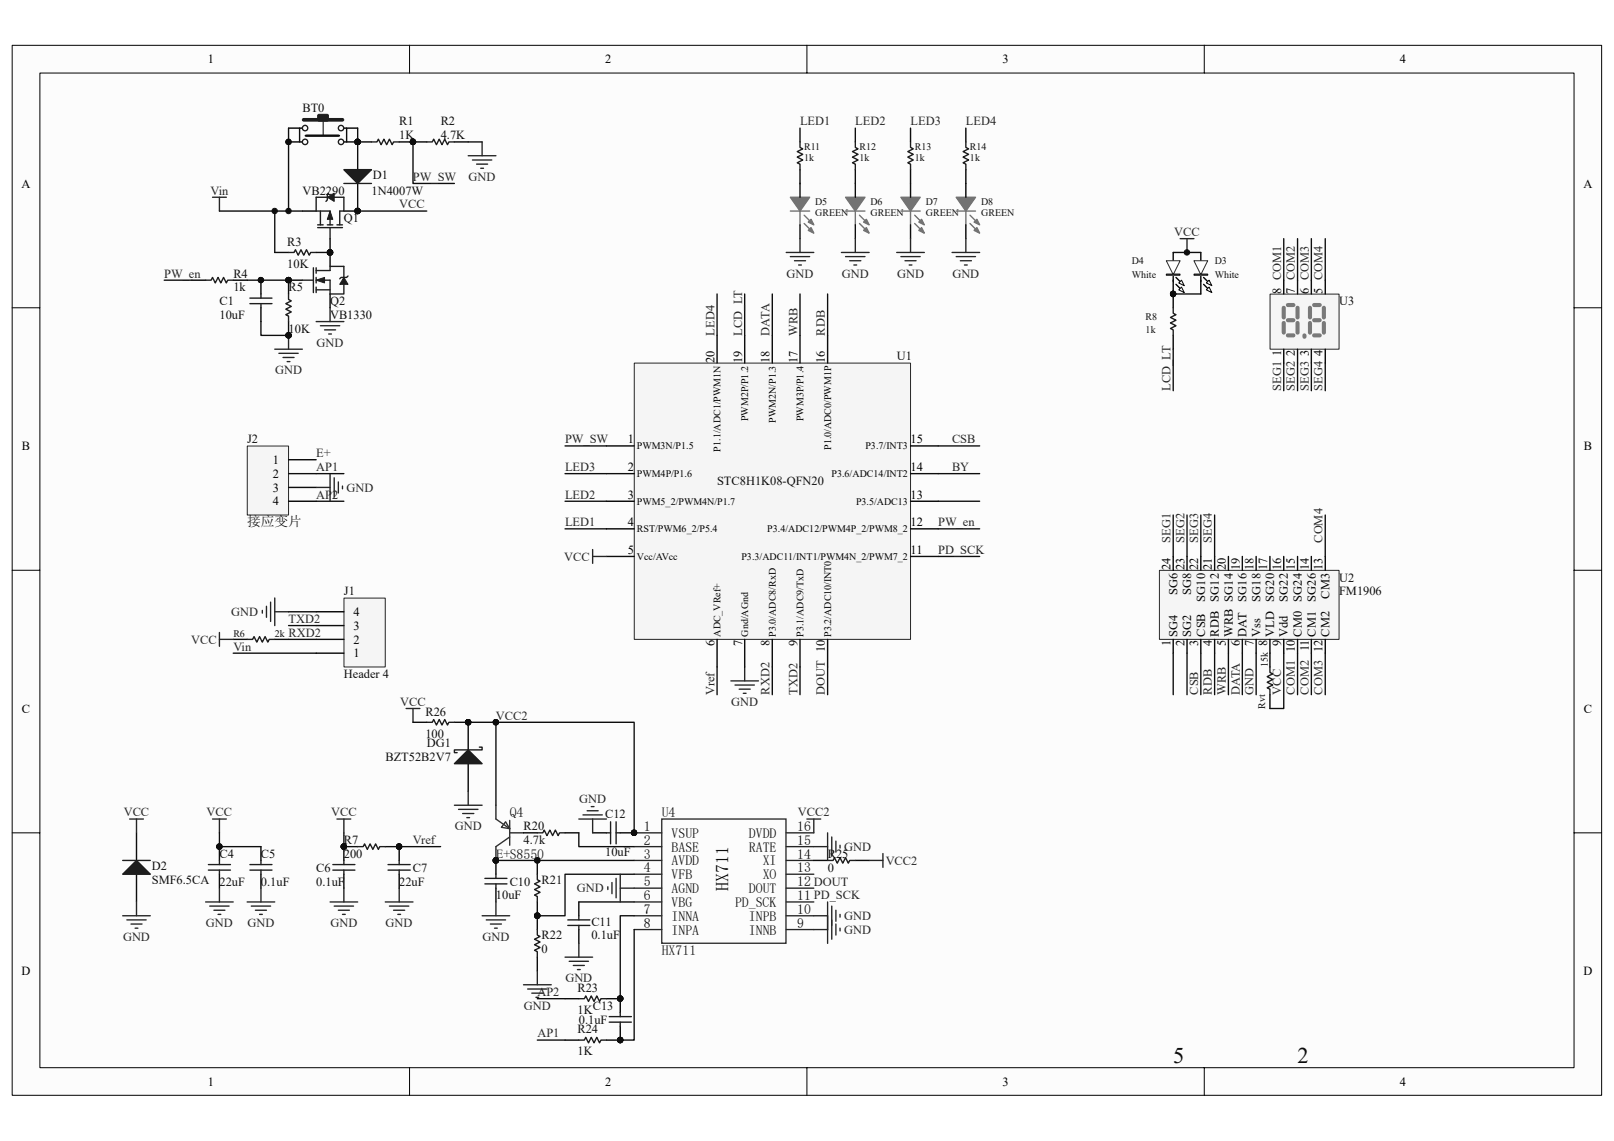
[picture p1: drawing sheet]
<svg xmlns="http://www.w3.org/2000/svg" width="297mm" height="210mm" viewBox="0 0 297 210" stroke-linecap="round" stroke-linejoin="round" font-family="sans-serif">
<path d="M2.3 8.4h292.5v193.2h-292.5z" fill="#fcfcfc"/>
<path d="M2.2 8.3h292.6v193.3h-292.6z" fill="none" stroke="#000" stroke-width=".18"/>
<path d="M7.4 13.5h282.3v183h-282.3z" fill="#fcfcfc"/>
<g fill="none" stroke="#000" stroke-width=".18">
<path d="M7.3 13.4h282.4v183.1h-282.4zM75.4 8.3v5.1M148.5 8.3v5.1M221.6 8.3v5.1M2.2 56.6h5.1M289.7 56.6h5.1M2.2 104.9h5.1M289.7 104.9h5.1M2.2 153.3h5.1M289.7 153.3h5.1M75.4 196.5v5.1M148.5 196.5v5.1"/>
<path d="M221.6 196.5v5.1"/>
</g>
<g fill="none" stroke="#262626" stroke-width=".25">
<path d="M134.5 125.3h5.1M135.3 126.1h3.5M136 126.8h2.1M136.8 127.6h.5M137.1 122.7v2.6M22.6 168.5h5.1M23.3 169.3h3.6M24.1 170.1h2M24.9 170.8h.5M25.1 166v2.5M37.8 166h5.1M38.6 166.8h3.6"/>
<path d="M39.4 167.5h2M40.1 168.3h.5M40.4 163.4v2.6M45.5 166h5.1M46.2 166.8h3.6M47 167.5h2M47.8 168.3h.5M48 163.4v2.6M60.7 166h5.1M61.5 166.8h3.6M62.3 167.5h2M63 168.3h.5"/>
<path d="M63.3 163.4v2.6M70.9 166h5.1M71.7 166.8h3.5M72.4 167.5h2.1M73.2 168.3h.5M73.5 163.4v2.6"/>
</g>
<path d="M25.1 153.3v5M40.4 155.8v2.5M48 155.8v2.5M65.8 155.8h-2.5v2.5M70.9 155.8h2.6v2.5M25.1 160.9v5.1M40.4 160.9v2.5M48 160.9v2.5M63.3 160.9v2.5M73.5 160.9v2.5" fill="none" stroke="#000" stroke-width=".25"/>
<g fill="#0e0e0e" stroke="#0e0e0e" stroke-width=".18">
<circle cx="63.3" cy="155.8" r=".5"/>
<circle cx="73.4" cy="155.8" r=".49"/>
<circle cx="40.4" cy="155.8" r=".49"/>
</g>
<g fill="none" stroke="#1c1c1c" stroke-width=".25">
<path d="M22.6 158.3h5.1M38.4 159.1h4M40.4 158.3v.8M46 159.1h4.1M48 158.3v.8M61.3 159.1h4M63.3 158.3v.8M65.8 155.8h1l.3-.5 .5 1 .5-1 .5 1 .5-1 .5 1 .3-.5h1M71.4 159.1h4.1M73.5 158.3v.8M38.4 160.1h4M40.4 160.1v.8"/>
<path d="M46 160.1h4.1M48 160.1v.8M61.3 160.1h4M63.3 160.1v.8M71.4 160.1h4.1M73.5 160.1v.8"/>
</g>
<path d="M104 82.1h7.6M104 97.3h7.6M132 122.7v5.1M142.1 122.7v5.1M147.2 122.7v5.1M152.3 122.7v5.1M63.3 153.3v2.5M73.5 155.8h7.6" fill="none" stroke="#0e0e0e" stroke-width=".25"/>
<path d="M22.6 160.9l2.5-2.6 2.6 2.6z" fill="#1c1c1c" stroke="#1c1c1c" stroke-width=".25"/>
<path d="M116.8 66.8h50.8v50.9h-50.8z" fill="#f5f5f5"/>
<path d="M116.7 66.8h50.9v50.9h-50.9z" fill="none" stroke="#262626" stroke-width=".18"/>
<g fill="none" stroke="#000" stroke-width=".25">
<path d="M132 61.7v5.1M137.1 61.7v5.1M142.1 61.7v5.1M147.2 61.7v5.1M152.3 61.7v5.1M111.6 82.1h5.1M111.6 87.2h5.1M111.6 92.2h5.1M111.6 97.3h5.1M167.6 82.1h5.1M167.6 87.2h5.1M167.6 92.2h5.1"/>
<path d="M167.6 97.3h5.1M42.9 117.7h2.6M50.6 117.7h2.5M111.6 102.4h5.1M132 117.7v5M137.1 117.7v5M142.1 117.7v5M147.2 117.7v5M152.3 117.7v5M167.6 102.4h5.1"/>
</g>
<path d="M132 54.1v7.6M137.1 54.1v7.6M142.1 54.1v7.6M147.2 54.1v7.6M152.3 54.1v7.6M104 87.2h7.6M104 92.2h7.6M53.1 112.6h5.1M53.1 115.1h5.1M53.1 117.7h5.1" fill="none" stroke="#0e0e0e" stroke-width=".25"/>
<path d="M48.3 112.3v.5M49 111.6v2M49.8 110.8v3.6M50.6 110v5.1M50.6 112.6h2.5M109.1 101.1v2.6M109.1 102.4h2.5" fill="none" stroke="#262626" stroke-width=".25"/>
<path d="M45.5 117.7h1l.3-.5 .5 1 .5-1 .5 1 .5-1 .5 1 .2-.5h1.1" fill="none" stroke="#1c1c1c" stroke-width=".25"/>
<path d="M213.4 105h33v12.7h-33z" fill="#f5f5f5"/>
<path d="M213.4 105h33v12.7h-33z" fill="none" stroke="#262626" stroke-width=".18"/>
<g fill="none" stroke="#000" stroke-width=".25">
<path d="M215.9 102.4v2.5M215.9 117.7v2.5M218.5 102.4v2.5M218.5 117.7v2.5M221 102.4v2.5M221 117.7v2.5M223.5 102.4v2.5M223.5 117.7v2.5M226.1 102.4v2.5M226.1 117.7v2.5M228.6 102.4v2.5M228.6 117.7v2.5"/>
<path d="M231.2 102.4v2.5M231.2 117.7v2.5M233.7 102.4v2.5M233.7 117.7v2.5M236.3 102.4v2.5M236.3 117.7v2.5M238.8 102.4v2.5M238.8 117.7v2.5M241.3 102.4v2.5M241.3 117.7v2.5M243.9 102.4v2.5M243.9 117.7v2.5"/>
</g>
<g fill="none" stroke="#0e0e0e" stroke-width=".25">
<path d="M236.3 43.9v7.7M238.8 43.9v7.7M241.3 43.9v7.7M243.9 43.9v7.7M236.3 66.8v5.1M238.8 66.8v5.1M241.3 66.8v5.1M243.9 66.8v5.1M215.9 94.8v7.6M218.5 94.8v7.6M243.9 94.8v7.6M215.9 120.2v7.6"/>
<path d="M218.5 120.2v7.6M238.8 120.2v7.6M241.3 120.2v7.6M243.9 120.2v7.6"/>
</g>
<path d="M233.8 54.1h12.6v10.2h-12.6z" fill="#f5f5f5"/>
<path d="M233.7 54.1h12.7v10.2h-12.7z" fill="none" stroke="#262626" stroke-width=".18"/>
<g fill="none" stroke="#000" stroke-width=".25">
<path d="M53.1 26.1h2.5M53.1 23.6h2.5M55.1 23.6v2.5M55.6 38.8h2.6M63.3 26.1h5.1M63.3 23.6h2.5M63.8 23.6v2.5M65.8 33.8v5h-2.5M65.8 26.1v5.1M73.5 26.1h5M83.6 26.1h2.6M35.3 51.6h2.5"/>
<path d="M42.9 51.6h2.6M48 51.6v2.5M48 56.6v2.6M50.6 46.5h2.5M53.1 59.2v2.5M55.6 51.6h-2.5v2.5M58.2 46.5h2.5M60.7 43.9v5.1M60.7 54.1v2.5M221 46.5v2.5M221 51.6v2.5M221.5 52.3l.8 .8"/>
<path d="M236.3 51.6v2.5M238.8 51.6v2.5M241.3 51.6v2.5M243.9 51.6v2.5M236.3 64.3v2.5M238.8 64.3v2.5M241.3 64.3v2.5M243.9 64.3v2.5M233.7 120.2v2.5M233.7 127.8v2.6"/>
</g>
<g fill="none" stroke="#7a7a7a" stroke-width=".76">
<path d="M236.3 56.6v1.8M236.3 59.4v1.8M237 58.9h1M237 56.1h1M238.8 56.6v1.8M238.8 59.4v1.8M241.1 56.6v1.8M241.1 59.4v1.8M241.8 58.9h1.1M241.8 56.1h1.1M243.6 56.6v1.8M243.6 59.4v1.8"/>
<path d="M237 61.7h1M240.1 61.7v.3M241.8 61.7h1.1"/>
</g>
<g fill="none" stroke="#1c1c1c" stroke-width=".25">
<path d="M59 38.8v2.6M60.2 36.3h-2v2.5h2.5v2.6M60.5 35.5l-.3 .3v1l-.2 .3M61.5 36.3h1.8v2.5h-.8v2.6M63.3 33.8h5.1M68.4 26.1h1l.2-.5 .5 1 .6-1 .5 1 .5-1 .5 1 .2-.5h1.1M78.5 26.1h1.1l.2-.5 .5 1 .5-1 .5 1 .5-1 .6 1 .2-.5h1M37.8 51.6h1.1l.2-.5 .5 1 .5-1 .5 1 .5-1 .6 1 .2-.5h1M46 54.9h4.1M46 55.9h4.1M48 54.1v.8M48 55.9v.7"/>
<path d="M53.1 46.5h1l.3-.5 .5 1 .5-1 .5 1 .5-1 .5 1 .3-.5h1M53.1 54.1v1l.5 .3-1 .5 1 .5-1 .5 1 .5-1 .5 .5 .3v1M55.6 51.6h2.1M57.7 49.3v4.5M58.2 49.8h2.5v-.8h2.6v2.1M58.2 51.6h2.5v2.5h2.6v-1.8M58.2 53.3h2.5M58.2 49.3v1M58.2 51.1v1M58.2 52.8v1M58.5 41.9h4.5M58.5 41.4h1"/>
<path d="M60.2 41.4h1.1M60.7 41.9v2M62 41.4h1M64 50.8l-.2 .3h-1l-.3 .2M233.7 122.7v1.1l.5 .2-1 .5 1 .6-1 .5 1 .5-1 .5 .5 .2v1"/>
<circle cx="56.1" cy="26.1" r=".49"/>
<circle cx="56.1" cy="23.6" r=".49"/>
<circle cx="62.8" cy="23.6" r=".5"/>
<circle cx="62.8" cy="26.1" r=".5"/>
</g>
<g fill="none" stroke="#0e0e0e" stroke-width=".25">
<path d="M40.4 38.8h15.2M50.6 38.8v7.7M53.1 23.6v15.2M65.8 38.8h12.7M65.8 23.6v2.5M76 26.1v7.7h7.6M30.2 51.6h5.1M45.5 51.6h7.6M48 59.2v2.5h5.1M42.9 120.2h15.3M221 120.2v7.6M223.5 120.2v7.6"/>
<path d="M226.1 120.2v7.6M228.6 120.2v7.6M231.2 120.2v7.6M236.3 120.2v10.2h-2.6"/>
</g>
<g fill="#0e0e0e" stroke="#0e0e0e" stroke-width=".18">
<circle cx="76" cy="26.1" r=".5"/>
<circle cx="65.8" cy="26.1" r=".5"/>
<circle cx="65.8" cy="38.8" r=".5"/>
<circle cx="60.7" cy="46.5" r=".5"/>
<circle cx="53.1" cy="51.5" r=".49"/>
<circle cx="53.1" cy="61.7" r=".49"/>
<circle cx="50.6" cy="38.8" r=".5"/>
<circle cx="48" cy="51.5" r=".5"/>
<circle cx="53.1" cy="26.1" r=".49"/>
<circle cx="53.1" cy="38.8" r=".49"/>
</g>
<g fill="none" stroke="#262626" stroke-width=".25">
<path d="M39.1 36.3h2.6M40.4 36.3v2.5M86.2 28.7h5.1M86.9 29.4h3.6M87.7 30.2h2M88.5 31h.5M88.7 26.1v2.6M58.2 59.2h5.1M59 59.9h3.5M60.7 56.6v2.6M50.6 64.3h5M51.3 65h3.6"/>
<path d="M52.1 65.8h2M52.8 66.5h.6M53.1 61.7v2.6M59.7 60.7h2.1M60.5 61.5h.5M40.4 117.7h2.5M40.4 116.4v2.5M23.9 150.7h2.5M25.1 150.7v2.6M39.1 150.7h2.6M40.4 150.7v2.6M62 150.7h2.6"/>
<path d="M63.3 150.7v2.6"/>
</g>
<g fill="#1c1c1c" stroke="#1c1c1c" stroke-width=".18">
<path d="M60.7 38.8l.6 1.6h-1.1z"/>
<path d="M60.2 36.3l1.3-.8v1.6z"/>
<path d="M58.2 51.6l1.5-.5v1z"/>
<path d="M63.3 51.1l.7 1.2h-1.5z"/>
<path d="M55.7 21.9l7.3-.1 .3 .3-.3 .2h-7.1l-.3-.2z" fill-rule="evenodd"/>
<path d="M58.6 21.1h1.7l.1 .2v.9l-.2 .1h-1.6l-.1-.3v-.7z" fill-rule="evenodd"/>
</g>
<path d="M59.5 22.3v2.5" fill="none" stroke="#000" stroke-width=".18" stroke-dasharray="6.1 2"/>
<path d="M56.2 24.9l6-.1 .3 .2-.3 .1h-5.8l-.2-.1z" fill-rule="evenodd" fill="#000" stroke="#000" stroke-width=".18"/>
<path d="M63.3 31.2h5.1l-2.6 2.6z" fill="#1c1c1c" stroke="#1c1c1c" stroke-width=".25"/>
<path d="M219.7 48h2.6l-1.3 2.5z" fill="#fefefe" stroke="#2a2a2a" stroke-width=".18"/>
<path d="M222 53.3l.5-.5 .5 1z" fill="#fefefe" stroke="#000" stroke-width=".18"/>
<path d="M221.5 51.1l.8 .7" fill="none" stroke="#000" stroke-width=".25"/>
<path d="M222 52.1l.5-.5 .5 1z" fill="#fefefe" stroke="#000" stroke-width=".18"/>
<path d="M215.9 46.5v2.5M215.9 51.6v2.5M216.4 52.3l.8 .8M221 50.8v1" fill="none" stroke="#000" stroke-width=".25"/>
<path d="M219.8 50.6h2.5" fill="none" stroke="#fefefe" stroke-width=".19"/>
<path d="M219.7 50.4h2.6v.3h-2.6z" fill="none" stroke="#000" stroke-width=".18"/>
<circle cx="215.9" cy="54.1" r=".49" fill="#0e0e0e" stroke="#0e0e0e" stroke-width=".18"/>
<path d="M214.6 48h2.6l-1.3 2.5z" fill="#fefefe" stroke="#2a2a2a" stroke-width=".18"/>
<path d="M217.4 52.8l.6 1-1.1-.5z" fill="#fefefe" stroke="#000" stroke-width=".18"/>
<path d="M216.4 51.1l.8 .7" fill="none" stroke="#000" stroke-width=".25"/>
<path d="M216.9 52.1l.5-.5 .6 1z" fill="#fefefe" stroke="#000" stroke-width=".18"/>
<g fill="none" stroke="#000" stroke-width=".25">
<path d="M147.2 23.6v2.5M147.2 31.2v5.1M157.4 23.6v2.5M157.4 31.2v5.1M167.6 23.6v2.5M167.6 31.2v5.1M177.8 23.6v2.5M177.8 31.2v5.1M147.2 41.4v2.5M157.4 41.4v2.5M167.6 41.4v2.5M177.8 41.4v2.5"/>
<path d="M215.9 50.8v1M215.9 54.1v2.5M215.9 61.7v2.6"/>
</g>
<path d="M214.7 50.6h2.5" fill="none" stroke="#fefefe" stroke-width=".19"/>
<path d="M214.6 50.4h2.6v.3h-2.6z" fill="none" stroke="#000" stroke-width=".18"/>
<g fill="#0e0e0e" stroke="#0e0e0e" stroke-width=".18">
<circle cx="215.9" cy="54.1" r=".49"/>
<circle cx="218.4" cy="46.5" r=".5"/>
<circle cx="40.4" cy="155.8" r=".49"/>
</g>
<path d="M86.2 26.1h2.5M215.9 46.5h5.1M215.9 54.1h5.1M215.9 64.3v7.6M172.7 87.2h7.6M172.7 92.2h7.6M221 94.8v7.6M223.5 94.8v7.6M40.4 153.3v2.5h7.6" fill="none" stroke="#0e0e0e" stroke-width=".25"/>
<g fill="none" stroke="#262626" stroke-width=".25">
<path d="M144.7 46.5h5.1M145.5 47.2h3.5M146.2 48h2M147 48.8h.5M147.2 43.9v2.6M154.9 46.5h5.1M155.6 47.2h3.6M156.4 48h2M157.1 48.8h.6M157.4 43.9v2.6M165 46.5h5.1M165.8 47.2h3.6"/>
<path d="M166.6 48h2M167.3 48.8h.5M167.6 43.9v2.6M175.2 46.5h5.1M176 47.2h3.5M176.7 48h2.1M177.5 48.8h.5M177.8 43.9v2.6M217.2 43.9h2.5M218.5 43.9v2.6"/>
</g>
<path d="M147.2 26.1v1l.5 .3-1 .5 1 .5-1 .5 1 .5-1 .6 .5 .2v1M157.4 26.1v1l.5 .3-1 .5 1 .5-1 .5 1 .5-1 .6 .5 .2v1M167.6 26.1v1l.5 .3-1 .5 1 .5-1 .5 1 .5-1 .6 .5 .2v1M177.8 26.1v1l.5 .3-1.1 .5 1.1 .5-1.1 .5 1.1 .5-1.1 .6 .6 .2v1M215.9 56.6v1.1l.5 .2-1 .5 1 .5-1 .5 1 .5-1 .6 .5 .2v1" fill="none" stroke="#1c1c1c" stroke-width=".25"/>
<g fill="none" stroke="#707070" stroke-width=".25">
<path d="M145.5 38.8h3.5M147.2 38.8v2.6M148 39.6l1.5 1.5M155.6 38.8h3.6M157.4 38.8v2.6M158.2 39.6l1.5 1.5M165.8 38.8h3.6M167.6 38.8v2.6M168.3 39.6l1.6 1.5M176 38.8h3.5M177.8 38.8v2.6M178.5 39.6l1.5 1.5"/>
<path d="M148 41.1l1.5 1.6M158.2 41.1l1.5 1.6M168.3 41.1l1.6 1.6M178.5 41.1l1.5 1.6"/>
</g>
<g fill="#707070" stroke="#707070" stroke-width=".25">
<path d="M145.5 36.3h3.5l-1.8 2.5z" fill-rule="evenodd"/>
<path d="M149.3 41.9l.5 1-1-.5z" fill-rule="evenodd"/>
<path d="M149.3 40.4l.5 1-1-.5z" fill-rule="evenodd"/>
<path d="M155.6 36.3h3.6l-1.8 2.5z" fill-rule="evenodd"/>
<path d="M159.4 41.9l.6 1-1.1-.5z" fill-rule="evenodd"/>
<path d="M159.4 40.4l.6 1-1.1-.5z" fill-rule="evenodd"/>
<path d="M165.8 36.3h3.6l-1.8 2.5z" fill-rule="evenodd"/>
<path d="M169.6 41.9l.5 1-1-.5z" fill-rule="evenodd"/>
<path d="M169.6 40.4l.5 1-1-.5z" fill-rule="evenodd"/>
<path d="M176 36.3h3.5l-1.7 2.5z" fill-rule="evenodd"/>
<path d="M179.8 41.9l.5 1-1-.5z" fill-rule="evenodd"/>
<path d="M179.8 40.4l.5 1-1-.5z" fill-rule="evenodd"/>
</g>
<path d="M45.5 82.1h7.6v12.7h-7.6z" fill="#f5f5f5"/>
<path d="M45.5 82.1h7.6v12.7h-7.6z" fill="none" stroke="#262626" stroke-width=".18"/>
<g fill="none" stroke="#000" stroke-width=".25">
<path d="M53.1 84.6h5.1M53.1 87.2h5.1M53.1 89.7h5.1M53.1 92.2h5.1M76 132.9h2.5M83.6 132.9h2.6v5.1M86.2 140.5v5.1M91.3 158.3v2.6M96.3 153.3h2.6M98.9 158.3v2.6M104 153.3h2.5M109.1 153.3h2.5"/>
<path d="M114.1 153.3h2.6M149.8 158.3h2.5M157.4 158.3h2.6M91.3 163.4v2.6M98.9 166v5.1M98.9 176.1v2.6M106.5 166v2.5M106.5 171.1v2.5M104 183.8h2.5M104 191.4h2.5M111.6 183.8h2.5v2.5M114.1 188.9v2.5h-2.5"/>
</g>
<g fill="none" stroke="#262626" stroke-width=".25">
<path d="M58.2 89.7h2.5M60.7 87.2v5M61.5 87.9v3.6M62.3 88.7v2M63 89.5v.5M74.7 130.4h2.6M76 130.4v2.5M83.6 148.2h5.1M84.4 148.9h3.6M85.2 149.7h2M85.9 150.5h.5M86.2 145.6v2.6"/>
<path d="M106.5 150.7h5.1M107.3 150h3.5M108.1 149.2h2M108.8 148.4h.5M109.1 150.7v2.6M148.5 150.7h2.5M149.8 150.7v2.6M149.8 155.8h2.5M152.3 153.3v5M153.1 154v3.6M153.8 154.8v2M154.6 155.6v.5"/>
<path d="M160 158.3h2.5M162.5 157.1v2.5M88.7 168.5h5.1M89.5 169.3h3.5M90.3 170.1h2M91 170.8h.5M91.3 166v2.5M98.9 178.7v2.5M104 176.1h5.1M104.8 176.9h3.5M105.5 177.7h2M106.3 178.4h.5"/>
<path d="M106.5 173.6v2.5M111.9 163.2v.5M112.6 162.4v2.1M113.4 161.6v3.6M114.1 160.9v5.1M114.1 163.4h2.6M149.8 168.5h2.5v5.1M152.3 166v5.1h-2.5M153.1 166.8v6M153.8 170.1v2M153.8 167.5v2M154.6 170.8v.5"/>
<path d="M154.6 168.3v.5M96.3 181.2h5.1M97.1 182h3.6M97.9 182.8h2M98.6 183.5h.5"/>
</g>
<g fill="none" stroke="#0e0e0e" stroke-width=".25">
<path d="M58.2 87.2h5.1M58.2 92.2h5.1M172.7 97.3h7.6M172.7 82.1h7.6M172.7 102.4h7.6M86.2 132.9h5.1v15.3M91.3 132.9h25.4v20.4M91.3 158.3h25.4M106.5 153.3v2.5h10.2M106.5 166h10.2M116.7 160.9h-12.7v7.6h-5.1M116.7 171.1v20.3h-2.6"/>
<path d="M116.7 168.5h-2.6v15.3M98.9 183.8h5.1M98.9 191.4h5.1"/>
</g>
<path d="M91.3 150.7l2.5 1.8M93 151.2l.8 1.3-1.5-.2zM93.8 154l-2.5 1.8M93.8 151v4.6M121.8 150.7h22.8v22.9h-22.8z" fill="none" stroke="#303030" stroke-width=".25"/>
<g fill="none" stroke="#292929" stroke-width=".25">
<path d="M91.3 148.2v2.5M91.3 155.8v2.5M93.8 153.3h2.5M116.7 153.3h5.1M116.7 155.8h5.1M116.7 158.3h5.1M144.7 153.3h5.1M144.7 155.8h5.1M144.7 158.3h5.1M116.7 160.9h5.1M116.7 163.4h5.1M116.7 166h5.1"/>
<path d="M116.7 168.5h5.1M116.7 171.1h5.1M144.7 160.9h5.1M144.7 163.4h5.1M144.7 166h5.1M144.7 168.5h5.1M144.7 171.1h5.1"/>
</g>
<g fill="#0e0e0e" stroke="#0e0e0e" stroke-width=".18">
<circle cx="116.7" cy="153.3" r=".49"/>
<circle cx="91.3" cy="158.3" r=".5"/>
<circle cx="98.9" cy="158.3" r=".49"/>
<circle cx="98.9" cy="168.5" r=".49"/>
<circle cx="114.1" cy="183.8" r=".49"/>
<circle cx="114.1" cy="191.4" r=".49"/>
<circle cx="86.2" cy="132.9" r=".49"/>
<circle cx="91.3" cy="132.9" r=".5"/>
</g>
<g fill="none" stroke="#1c1c1c" stroke-width=".25">
<path d="M78.5 132.9h1.1l.2-.5 .5 1 .5-1 .5 1 .5-1 .6 1 .2-.5h1M88.2 137.5h.5v.5h-5.1v.5h.5M98.9 153.3h1l.3-.5 .5 1 .5-1 .5 1 .5-1 .5 1 .3-.5h1M111.6 153.3h.8M112.4 151.2v4.1M113.4 151.2v4.1M113.4 153.3h.7M152.3 158.3h1l.3-.5 .5 1.1 .5-1.1 .5 1.1 .5-1.1 .5 1.1 .3-.6h1M89.2 161.6h4.1M89.2 162.7h4.1M91.3 160.9v.7M91.3 162.7v.7"/>
<path d="M98.9 160.9v1l.5 .3-1 .5 1 .5-1 .5 1 .5-1 .5 .5 .3v1M98.9 171.1v1l.5 .2-1 .5 1 .6-1 .5 1 .5-1 .5 .5 .2v1M104.5 170.3h4.1M104.5 169.3h4.1M106.5 168.5v.8M106.5 170.3v.8M106.5 183.8h1l.3-.5 .5 1 .5-1 .5 1 .5-1 .5 1 .3-.5h1M106.5 191.4h1l.3-.5 .5 1 .5-1 .5 1 .5-1 .5 1 .3-.5h1M112.1 188.1h4.1M112.1 187.1h4.1M114.1 186.3v.8M114.1 188.1v.8"/>
</g>
<path d="M83.6 140.5l2.6-2.5 2.5 2.5z" fill="#1c1c1c" stroke="#1c1c1c" stroke-width=".25"/>
<path d="M63.3 110.1h7.6v12.6h-7.6z" fill="#f5f5f5"/>
<path d="M63.3 110.1h7.6v12.6h-7.6z" fill="none" stroke="#262626" stroke-width=".18"/>
<path d="M58.2 117.7h5.1M58.2 115.1h5.1M58.2 112.6h5.1M58.2 120.2h5.1" fill="none" stroke="#000" stroke-width=".25"/>
<g font-size="4.1" fill="#0e0e0e">
<text x="215.9" y="195.6">5</text>
<text x="238.8" y="195.6">2</text>
</g>
<text font-size="3.3" x="134" y="163.9" transform="rotate(-90 134 163.9)">HX711</text>
<g font-size="2.5" fill="#0e0e0e">
<text x="45.5" y="96.8">接应变片</text>
<text x="93.8" y="150.4">Q4</text>
<text x="121.8" y="150.4">U4</text>
<text x="121.8" y="175.8">HX711</text>
</g>
<g font-size="2.5">
<text x="118.5" y="152.9">1</text>
<text x="118.5" y="155.5">2</text>
<text x="123.6" y="154.2">VSUP</text>
<text x="137.8" y="154.2">DVDD</text>
<text x="146.7" y="155.5">15</text>
<text x="146.7" y="152.9">16</text>
<text x="118.5" y="158">3</text>
<text x="118.5" y="160.5">4</text>
<text x="123.6" y="156.7">BASE</text>
<text x="123.6" y="159.3">AVDD</text>
<text x="123.6" y="161.8">VFB</text>
<text x="137.8" y="156.7">RATE</text>
<text x="140.4" y="161.8">XO</text>
<text x="140.4" y="159.3">XI</text>
<text x="146.7" y="160.5">13</text>
<text x="146.7" y="158">14</text>
<text x="118.5" y="163.1">5</text>
<text x="118.5" y="165.6">6</text>
<text x="123.6" y="164.4">AGND</text>
<text x="123.6" y="166.9">VBG</text>
<text x="135.3" y="166.9">PD_SCK</text>
<text x="137.8" y="164.4">DOUT</text>
<text x="146.7" y="163.1">12 DOUT</text>
<text x="146.7" y="165.6">11 PD_SCK</text>
<text x="118.5" y="168.2">7</text>
<text x="118.5" y="170.7">8</text>
<text x="123.6" y="169.4">INNA</text>
<text x="123.6" y="172">INPA</text>
<text x="137.8" y="172">INNB</text>
<text x="137.8" y="169.4">INPB</text>
<text x="146.7" y="170.7">9</text>
<text x="146.7" y="168.2">10</text>
</g>
<g font-size="2.3">
<text x="38.2" y="11.7">1</text>
<text x="111.4" y="11.7">2</text>
<text x="184.5" y="11.7">3</text>
<text x="257.6" y="11.7">4</text>
<text x="4" y="34.5">A</text>
<text x="291.4" y="34.5">A</text>
<text x="235.8" y="54.1" transform="rotate(-90 235.8 54.1)">8 COM1</text>
<text x="238.3" y="54.1" transform="rotate(-90 238.3 54.1)">7 COM2</text>
<text x="240.9" y="54.1" transform="rotate(-90 240.9 54.1)">6 COM3</text>
<text x="243.4" y="54.1" transform="rotate(-90 243.4 54.1)">5 COM4</text>
<text x="235.8" y="65.4" transform="rotate(-90 235.8 65.4)">1</text>
<text x="238.3" y="65.4" transform="rotate(-90 238.3 65.4)">2</text>
<text x="240.9" y="65.4" transform="rotate(-90 240.9 65.4)">3</text>
<text x="243.4" y="65.4" transform="rotate(-90 243.4 65.4)">4</text>
<text x="131.5" y="66.8" transform="rotate(-90 131.5 66.8)">20</text>
<text x="136.6" y="66.8" transform="rotate(-90 136.6 66.8)">19</text>
<text x="141.6" y="66.8" transform="rotate(-90 141.6 66.8)">18</text>
<text x="146.7" y="66.8" transform="rotate(-90 146.7 66.8)">17</text>
<text x="151.8" y="66.8" transform="rotate(-90 151.8 66.8)">16</text>
<text x="4" y="82.8">B</text>
<text x="115.6" y="81.6">1</text>
<text x="167.6" y="81.6">15</text>
<text x="291.5" y="82.8">B</text>
<text x="50.2" y="85.4">1</text>
<text x="50.2" y="87.9">2</text>
<text x="115.6" y="86.7">2</text>
<text x="167.6" y="86.7">14</text>
<text x="50.2" y="90.5">3</text>
<text x="50.2" y="93">4</text>
<text x="115.6" y="91.8">3</text>
<text x="167.6" y="91.8">13</text>
<text x="115.6" y="96.8">4</text>
<text x="115.6" y="101.9">5</text>
<text x="167.6" y="101.9">11</text>
<text x="167.6" y="96.8">12</text>
<text x="215.4" y="105" transform="rotate(-90 215.4 105)">24</text>
<text x="218" y="105" transform="rotate(-90 218 105)">23</text>
<text x="220.5" y="105" transform="rotate(-90 220.5 105)">22</text>
<text x="223.1" y="105" transform="rotate(-90 223.1 105)">21</text>
<text x="225.6" y="105" transform="rotate(-90 225.6 105)">20</text>
<text x="228.2" y="105" transform="rotate(-90 228.2 105)">19</text>
<text x="230.7" y="105" transform="rotate(-90 230.7 105)">18</text>
<text x="233.2" y="105" transform="rotate(-90 233.2 105)">17</text>
<text x="235.8" y="105" transform="rotate(-90 235.8 105)">16</text>
<text x="238.3" y="105" transform="rotate(-90 238.3 105)">15</text>
<text x="240.9" y="105" transform="rotate(-90 240.9 105)">14</text>
<text x="243.4" y="105" transform="rotate(-90 243.4 105)">13</text>
<text x="65.1" y="113.4">4</text>
<text x="216.7" y="109.6" transform="rotate(-90 216.7 109.6)">SG6</text>
<text x="219.2" y="109.6" transform="rotate(-90 219.2 109.6)">SG8</text>
<text x="221.8" y="110.7" transform="rotate(-90 221.8 110.7)">SG10</text>
<text x="224.3" y="110.7" transform="rotate(-90 224.3 110.7)">SG12</text>
<text x="229.4" y="110.7" transform="rotate(-90 229.4 110.7)">SG16</text>
<text x="232" y="110.7" transform="rotate(-90 232 110.7)">SG18</text>
<text x="234.5" y="110.7" transform="rotate(-90 234.5 110.7)">SG20</text>
<text x="237" y="110.7" transform="rotate(-90 237 110.7)">SG22</text>
<text x="239.6" y="110.7" transform="rotate(-90 239.6 110.7)">SG24</text>
<text x="242.1" y="110.7" transform="rotate(-90 242.1 110.7)">SG26</text>
<text x="244.7" y="110.2" transform="rotate(-90 244.7 110.2)">CM3</text>
<text x="65.1" y="118.4">2</text>
<text x="65.1" y="115.9">3</text>
<text x="131.5" y="118.8" transform="rotate(-90 131.5 118.8)">6</text>
<text x="136.6" y="118.8" transform="rotate(-90 136.6 118.8)">7</text>
<text x="141.6" y="118.8" transform="rotate(-90 141.6 118.8)">8</text>
<text x="146.7" y="118.8" transform="rotate(-90 146.7 118.8)">9</text>
<text x="215.4" y="118.8" transform="rotate(-90 215.4 118.8)">1</text>
<text x="216.7" y="117.2" transform="rotate(-90 216.7 117.2)">SG4</text>
<text x="218" y="118.8" transform="rotate(-90 218 118.8)">2</text>
<text x="219.2" y="117.2" transform="rotate(-90 219.2 117.2)">SG2</text>
<text x="220.5" y="118.8" transform="rotate(-90 220.5 118.8)">3</text>
<text x="221.8" y="117.2" transform="rotate(-90 221.8 117.2)">CSB</text>
<text x="223.1" y="118.8" transform="rotate(-90 223.1 118.8)">4</text>
<text x="224.3" y="117.2" transform="rotate(-90 224.3 117.2)">RDB</text>
<text x="225.6" y="118.8" transform="rotate(-90 225.6 118.8)">5</text>
<text x="226.9" y="117.2" transform="rotate(-90 226.9 117.2)">WRB SG14</text>
<text x="228.2" y="118.8" transform="rotate(-90 228.2 118.8)">6</text>
<text x="229.4" y="117.2" transform="rotate(-90 229.4 117.2)">DAT</text>
<text x="230.7" y="118.8" transform="rotate(-90 230.7 118.8)">7</text>
<text x="232" y="117.2" transform="rotate(-90 232 117.2)">Vss</text>
<text x="233.2" y="118.8" transform="rotate(-90 233.2 118.8)">8</text>
<text x="234.5" y="117.2" transform="rotate(-90 234.5 117.2)">VLD</text>
<text x="235.8" y="118.8" transform="rotate(-90 235.8 118.8)">9</text>
<text x="237" y="117.2" transform="rotate(-90 237 117.2)">Vdd</text>
<text x="238.3" y="120" transform="rotate(-90 238.3 120)">10</text>
<text x="239.6" y="117.2" transform="rotate(-90 239.6 117.2)">CM0</text>
<text x="240.9" y="119.9" transform="rotate(-90 240.9 119.9)">11</text>
<text x="242.1" y="117.2" transform="rotate(-90 242.1 117.2)">CM1</text>
<text x="243.4" y="120" transform="rotate(-90 243.4 120)">12</text>
<text x="244.7" y="117.2" transform="rotate(-90 244.7 117.2)">CM2</text>
<text x="65.1" y="121">1</text>
<text x="4" y="131.2">C</text>
<text x="291.5" y="131.2">C</text>
<text x="4" y="179.5">D</text>
<text x="291.4" y="179.5">D</text>
<text x="38.2" y="199.8">1</text>
<text x="111.4" y="199.8">2</text>
<text x="184.5" y="199.8">3</text>
<text x="257.6" y="199.8">4</text>
</g>
<g font-size="2.3" fill="#0e0e0e">
<text x="55.7" y="20.6">BT0</text>
<text x="73.5" y="23.1">R1</text>
<text x="81.1" y="23.1">R2</text>
<text x="73.5" y="25.6">1K</text>
<text x="81.1" y="25.6">4.7K</text>
<text x="55.7" y="35.8">VB2290</text>
<text x="68.4" y="35.8">1N4007W</text>
<text x="68.6" y="33">D1</text>
<text x="63.3" y="40.9">Q1</text>
<text x="52.9" y="45.2">R3</text>
<text x="42.9" y="51.1">R4</text>
<text x="42.9" y="53.6">1k</text>
<text x="52.9" y="49.3">10K</text>
<text x="53.1" y="53.6">R5</text>
<text x="40.4" y="56.2">C1</text>
<text x="40.4" y="58.7">10uF</text>
<text x="60.7" y="56.2">Q2</text>
<text x="60.7" y="58.7">VB1330</text>
<text x="246.4" y="56.2">U3</text>
<text x="53.1" y="61.2">10K</text>
<text x="165.1" y="66.3">U1</text>
<text x="45.5" y="81.6">J2</text>
<text x="132" y="89.2">STC8H1K08-QFN20</text>
<text x="246.4" y="107">U2</text>
<text x="63.3" y="109.6">J1</text>
<text x="246.4" y="109.6">FM1906</text>
<text x="63.3" y="124.8">Header 4</text>
<text x="78.3" y="131.7">R26</text>
<text x="78.3" y="135.7">100</text>
<text x="78.5" y="137.5">DG1</text>
<text x="70.9" y="140.1">BZT52B2V7</text>
<text x="63.3" y="155.3">R7</text>
<text x="96.4" y="152.8">R20</text>
<text x="96.4" y="155.3">4.7k</text>
<text x="111.4" y="150.5">C12</text>
<text x="27.9" y="160.1">D2</text>
<text x="40.4" y="157.9">C4</text>
<text x="48" y="157.9">C5</text>
<text x="58.2" y="160.4">C6</text>
<text x="63.3" y="157.9">200</text>
<text x="76" y="160.4">C7</text>
<text x="111.4" y="157.6">10uF</text>
<text x="152.3" y="157.9">R25</text>
<text x="152.3" y="160.4">0</text>
<text x="27.9" y="162.7">SMF6.5CA</text>
<text x="40.4" y="163">22uF</text>
<text x="48" y="163">0.1uF</text>
<text x="58.2" y="163">0.1uF</text>
<text x="73.5" y="163">22uF</text>
<text x="91.3" y="165.5">10uF</text>
<text x="93.8" y="163">C10</text>
<text x="99.7" y="162.7">R21</text>
<text x="99.7" y="172.9">R22</text>
<text x="108.8" y="170.3">C11</text>
<text x="108.8" y="172.9">0.1uF</text>
<text x="99.7" y="175.4">0</text>
<text x="106.3" y="182.5">R23</text>
<text x="109.1" y="185.8">C13</text>
<text x="106.3" y="186.6">1K</text>
<text x="106.3" y="190.2">R24</text>
<text x="106.5" y="188.4">0.1uF</text>
<text x="106.3" y="194.2">1K</text>
</g>
<g font-size="2.3" fill="#262626">
<text x="147.2" y="23.1">LED1</text>
<text x="157.4" y="23.1">LED2</text>
<text x="167.6" y="23.1">LED3</text>
<text x="177.8" y="23.1">LED4</text>
<text x="38.8" y="35.8">Vin</text>
<text x="76" y="33.3">PW_SW</text>
<text x="86.3" y="33.3">GND</text>
<text x="73.5" y="38.4">VCC</text>
<text x="216.1" y="43.4">VCC</text>
<text x="30.2" y="51.1">PW_en</text>
<text x="144.8" y="51.1">GND</text>
<text x="154.9" y="51.1">GND</text>
<text x="165.1" y="51.1">GND</text>
<text x="175.3" y="51.1">GND</text>
<text x="58.3" y="63.8">GND</text>
<text x="131.5" y="61.7" transform="rotate(-90 131.5 61.7)">LED4</text>
<text x="136.6" y="61.7" transform="rotate(-90 136.6 61.7)">LCD_LT</text>
<text x="141.6" y="61.7" transform="rotate(-90 141.6 61.7)">DATA</text>
<text x="146.7" y="61.7" transform="rotate(-90 146.7 61.7)">WRB</text>
<text x="151.8" y="61.7" transform="rotate(-90 151.8 61.7)">RDB</text>
<text x="50.6" y="68.9">GND</text>
<text x="215.4" y="71.9" transform="rotate(-90 215.4 71.9)">LCD_LT</text>
<text x="235.8" y="71.9" transform="rotate(-90 235.8 71.9)">SEG1</text>
<text x="238.3" y="71.9" transform="rotate(-90 238.3 71.9)">SEG2</text>
<text x="240.9" y="71.9" transform="rotate(-90 240.9 71.9)">SEG3</text>
<text x="243.4" y="71.9" transform="rotate(-90 243.4 71.9)">SEG4</text>
<text x="104" y="81.6">PW_SW</text>
<text x="175.2" y="81.6">CSB</text>
<text x="58.2" y="86.7">AP1</text>
<text x="58.2" y="84.1">E+</text>
<text x="104" y="86.7">LED3</text>
<text x="175.2" y="86.7">BY</text>
<text x="58.2" y="91.8">AP2</text>
<text x="63.8" y="90.5">GND</text>
<text x="104" y="91.8">LED2</text>
<text x="104" y="96.8">LED1</text>
<text x="172.7" y="96.8">PW_en</text>
<text x="172.7" y="101.9">PD_SCK</text>
<text x="215.4" y="99.9" transform="rotate(-90 215.4 99.9)">SEG1</text>
<text x="218" y="99.9" transform="rotate(-90 218 99.9)">SEG2</text>
<text x="220.5" y="99.9" transform="rotate(-90 220.5 99.9)">SEG3</text>
<text x="223.1" y="99.9" transform="rotate(-90 223.1 99.9)">SEG4</text>
<text x="243.4" y="99.9" transform="rotate(-90 243.4 99.9)">COM4</text>
<text x="103.8" y="103.2">VCC</text>
<text x="42.5" y="113.4">GND</text>
<text x="35.2" y="118.4">VCC</text>
<text x="42.9" y="119.7">Vin</text>
<text x="53.1" y="114.6">TXD2</text>
<text x="53.1" y="117.2">RXD2</text>
<text x="73.7" y="129.9">VCC</text>
<text x="131.5" y="127.8" transform="rotate(-90 131.5 127.8)">Vref</text>
<text x="134.6" y="129.9">GND</text>
<text x="141.6" y="127.8" transform="rotate(-90 141.6 127.8)">RXD2</text>
<text x="146.7" y="127.8" transform="rotate(-90 146.7 127.8)">TXD2</text>
<text x="151.8" y="127.8" transform="rotate(-90 151.8 127.8)">DOUT 10</text>
<text x="220.5" y="127.8" transform="rotate(-90 220.5 127.8)">CSB</text>
<text x="223.1" y="127.8" transform="rotate(-90 223.1 127.8)">RDB</text>
<text x="225.6" y="127.8" transform="rotate(-90 225.6 127.8)">WRB</text>
<text x="228.2" y="127.8" transform="rotate(-90 228.2 127.8)">DATA</text>
<text x="230.7" y="127.8" transform="rotate(-90 230.7 127.8)">GND</text>
<text x="235.8" y="127.8" transform="rotate(-90 235.8 127.8)">VCC</text>
<text x="238.3" y="127.8" transform="rotate(-90 238.3 127.8)">COM1</text>
<text x="240.9" y="127.8" transform="rotate(-90 240.9 127.8)">COM2</text>
<text x="243.4" y="127.8" transform="rotate(-90 243.4 127.8)">COM3</text>
<text x="91.3" y="132.4">VCC2</text>
<text x="106.6" y="147.7">GND</text>
<text x="22.8" y="150.2">VCC</text>
<text x="38" y="150.2">VCC</text>
<text x="60.9" y="150.2">VCC</text>
<text x="76" y="155.3">Vref</text>
<text x="83.7" y="152.8">GND</text>
<text x="146.9" y="150.2">VCC2</text>
<text x="91.3" y="157.9">E+S8550</text>
<text x="155.4" y="156.6">GND</text>
<text x="163" y="159.1">VCC2</text>
<text x="106.1" y="164.2">GND</text>
<text x="22.6" y="173.1">GND</text>
<text x="37.9" y="170.6">GND</text>
<text x="45.5" y="170.6">GND</text>
<text x="60.8" y="170.6">GND</text>
<text x="71" y="170.6">GND</text>
<text x="88.8" y="173.1">GND</text>
<text x="155.4" y="169.3">GND</text>
<text x="155.4" y="171.9">GND</text>
<text x="96.4" y="185.8">GND</text>
<text x="98.9" y="183.3">AP2</text>
<text x="104.1" y="180.7">GND</text>
<text x="98.9" y="190.9">AP1</text>
</g>
<g font-size="1.8" fill="#0e0e0e">
<text x="148" y="27.5">R11</text>
<text x="148" y="29.5">1k</text>
<text x="158.2" y="27.5">R12</text>
<text x="158.2" y="29.5">1k</text>
<text x="168.4" y="27.5">R13</text>
<text x="168.4" y="29.5">1k</text>
<text x="178.5" y="27.5">R14</text>
<text x="178.5" y="29.5">1k</text>
<text x="150" y="37.7">D5</text>
<text x="150" y="39.7">GREEN</text>
<text x="160.2" y="37.7">D6</text>
<text x="160.2" y="39.7">GREEN</text>
<text x="170.4" y="37.7">D7</text>
<text x="170.4" y="39.7">GREEN</text>
<text x="180.6" y="37.7">D8</text>
<text x="180.6" y="39.7">GREEN</text>
<text x="208.3" y="48.6">D4</text>
<text x="208.3" y="51.2">White</text>
<text x="223.6" y="48.6">D3</text>
<text x="223.6" y="51.2">White</text>
<text x="210.8" y="58.8">R8</text>
<text x="210.8" y="61.3">1k</text>
<text x="42.9" y="117.3">R6</text>
<text x="50.6" y="117.3">2k</text>
<text x="233.3" y="122.8" transform="rotate(-90 233.3 122.8)">15k</text>
<text x="232.8" y="130.4" transform="rotate(-90 232.8 130.4)">Rvt</text>
</g>
<g font-size="1.8">
<text x="137.7" y="77.5" transform="rotate(-90 137.7 77.5)">PWM2P/P1.2</text>
<text x="142.8" y="77.8" transform="rotate(-90 142.8 77.8)">PWM2N/P1.3</text>
<text x="147.9" y="77.5" transform="rotate(-90 147.9 77.5)">PWM3P/P1.4</text>
<text x="117.2" y="82.7">PWM3N/P1.5</text>
<text x="132.6" y="83.1" transform="rotate(-90 132.6 83.1)">P1.1/ADC1/PWM1N</text>
<text x="152.9" y="82.8" transform="rotate(-90 152.9 82.8)">P1.0/ADC0/PWM1P</text>
<text x="159.3" y="82.7">P3.7/INT3</text>
<text x="117.2" y="87.8">PWM4P/P1.6</text>
<text x="153" y="87.8">P3.6/ADC14/INT2</text>
<text x="117.2" y="92.9">PWM5_2/PWM4N/P1.7</text>
<text x="157.5" y="92.9">P3.5/ADC13</text>
<text x="117.2" y="98">RST/PWM6_2/P5.4</text>
<text x="141.2" y="98">P3.4/ADC12/PWM4P_2/PWM8_2</text>
<text x="117.2" y="103">Vcc/AVcc</text>
<text x="136.5" y="103">P3.3/ADC11/INT1/PWM4N_2/PWM7_2</text>
<text x="132.6" y="117.2" transform="rotate(-90 132.6 117.2)">ADC_VRef+</text>
<text x="137.7" y="117.2" transform="rotate(-90 137.7 117.2)">Gnd/AGnd</text>
<text x="142.8" y="117.2" transform="rotate(-90 142.8 117.2)">P3.0/ADC8/RxD</text>
<text x="147.9" y="117.2" transform="rotate(-90 147.9 117.2)">P3.1/ADC9/TxD</text>
<text x="152.9" y="117.2" transform="rotate(-90 152.9 117.2)">P3.2/ADC10/INT0</text>
</g>
</svg>
